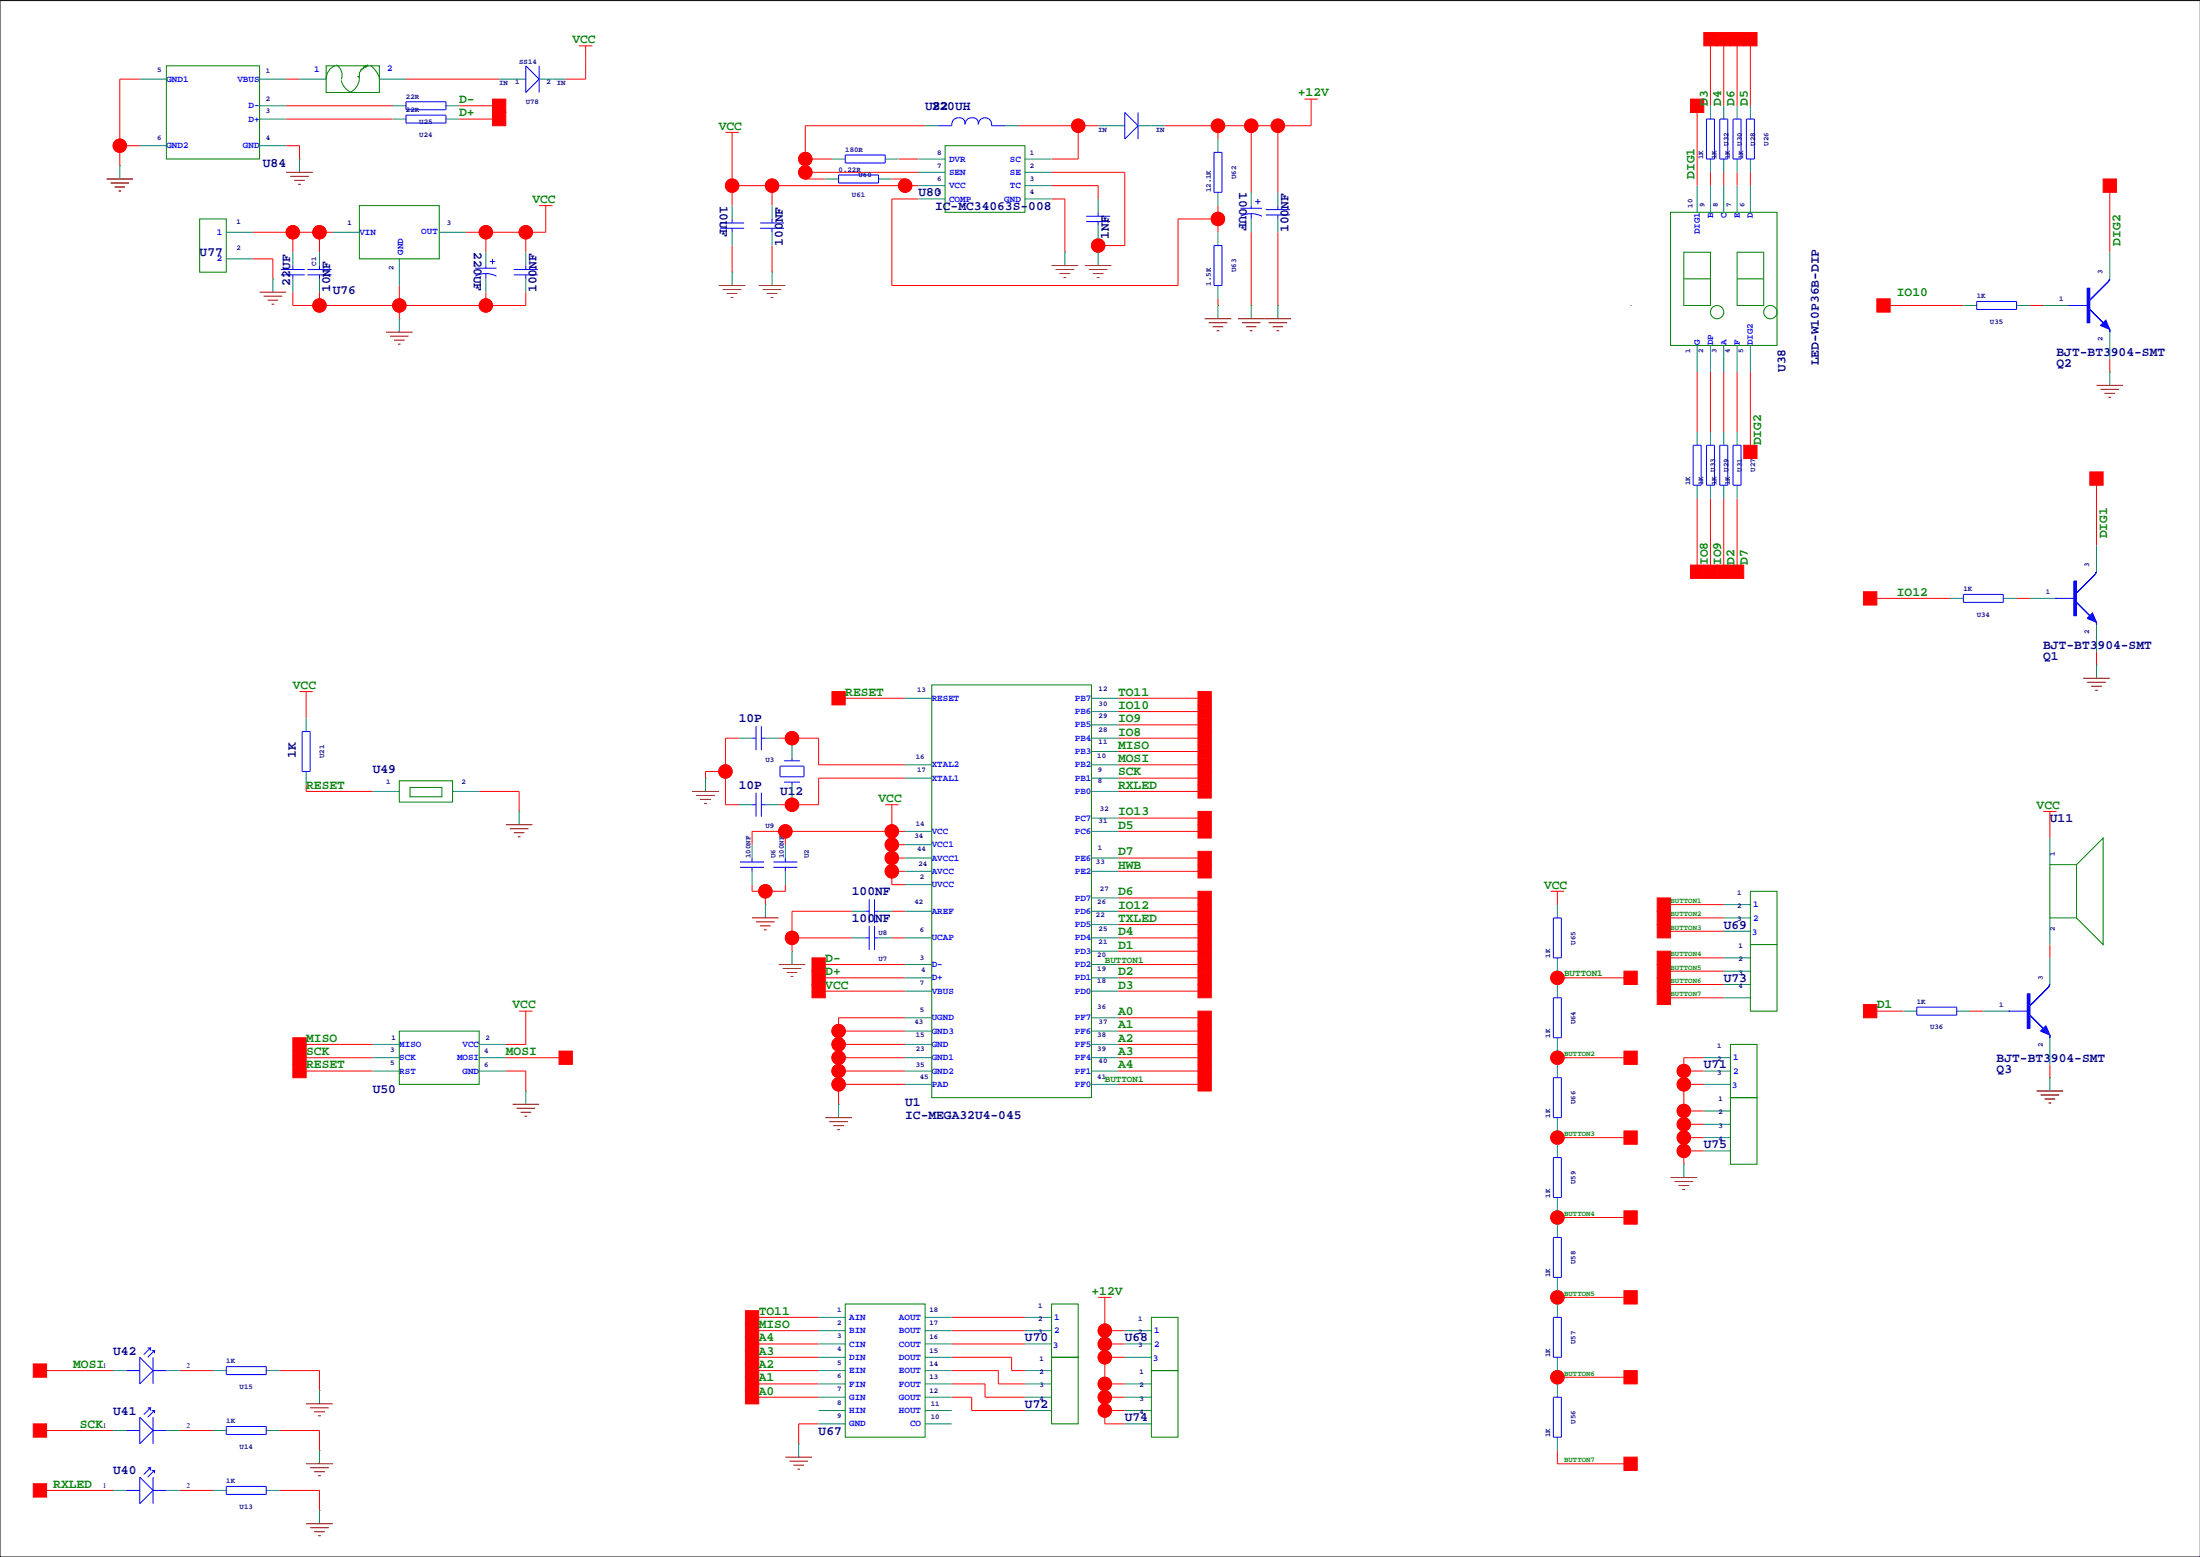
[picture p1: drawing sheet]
<svg xmlns="http://www.w3.org/2000/svg" width="420mm" height="297mm" viewBox="0 0 420 297" stroke-linecap="round" stroke-linejoin="round" font-family="sans-serif">
<path d="M419.9 .1h-419.9v296.9h419.9" fill="none" stroke="#000" stroke-width=".19"/>
<g fill="none" stroke="#f00" stroke-width=".19">
<path d="M26.7 15.1h-3.8v16.5M54.6 15.1h2.5M77.5 15.1h17.7M110.5 8.7h2.5M111.8 8.7v6.4h-3.9M248.9 18.9h2.6M250.2 18.9v5.1h-28M326.4 7.5v12.7M328.9 7.5v12.7M331.5 7.5v12.7M334 7.5v12.7M22.9 27.8h3.8"/>
<path d="M54.6 22.7h20.3M54.6 27.8h2.5v2.5M54.6 20.2h20.3M87.6 22.7h7.6M87.6 20.2h7.6M102.9 39.2h2.5M104.1 39.2v5.1h-15.2M138.4 25.3h2.6M139.7 35.4h35.6M139.7 25.3v13.9M147.3 35.4v3.8M153.7 30.3h5"/>
<path d="M153.7 32.9h21.6M170.2 34.1h2.5v1.3M171.4 30.3h3.9M175.3 38h-5.1v16.5h54.6v-12.7h7.6M176.5 24h-22.8v10.1h3.8M194.3 24h15.2M200.7 35.4h8.8v2.6M200.7 38h2.5v10.1M200.7 32.9h13.9v13.9h-5.1M205.7 24v6.3h-5M232.4 24v2.5M232.4 39.2v5.1"/>
<path d="M238.8 24v12.7M243.8 24v12.7M323.8 20.2v15.2M326.4 32.9v2.5M328.9 32.9v2.5M331.5 32.9v2.5M334 32.9v2.5M402.6 35.4v12.7M48.3 44.3h15.2M48.3 49.4h3.8v3.8M55.9 55.7v2.6h44.4v-2.6M55.9 44.3v3.8"/>
<path d="M61 44.3v3.8M61 55.7v2.6M76.2 54.5v6.3M92.7 44.3v3.8M92.7 55.7v2.6M100.3 44.3v3.8M139.7 46.8v5.1M147.3 46.8v5.1M209.5 45.6v2.5M232.4 57v1.3M238.8 44.3v14M243.8 44.3v14"/>
<path d="M359.4 58.3h15.2M387.3 58.3h2.6M323.8 71v11.4M326.4 71v11.4M328.9 71v11.4M331.5 71v11.4M334 71v15.2M402.6 68.4v2.6M323.8 95.1v14M326.4 95.1v14M328.9 95.1v14M331.5 95.1v14"/>
<path d="M400 91.3v12.7M356.9 114.2h15.2M384.8 114.2h2.5M57.1 131.9h2.6M58.4 131.9v5.1M160 133.2h12.7M213.4 135.7h16.5M213.4 138.3h16.5M213.4 133.2h16.5M400 124.3v2.6M58.4 149.7v1.3h12.7M91.4 151h7.7v3.8"/>
<path d="M138.4 147.2h-3.8v1.2M141 140.8h-2.6v12.7h2.6M148.6 140.8h7.6v5.1h16.5M149.9 158.6v2.5M151.1 140.8v1.3M151.1 152.3v1.2M168.9 153.5h2.5M170.2 153.5v15.3h2.5M172.7 148.4h-16.5v5.1h-7.6M172.7 158.6h-29.2v2.5M213.4 156.1h16.5M213.4 143.4h16.5"/>
<path d="M213.4 140.8h16.5M213.4 145.9h16.5M213.4 148.4h16.5M213.4 158.6h16.5M213.4 151h16.5M389.9 154.8h2.5M391.2 154.8v5.1M143.5 168.8v1.2h6.4v-1.2M146 170v2.6M151.1 178.9h11.5M162.6 173.8h-11.5v7.7M170.2 178.9h2.5"/>
<path d="M170.2 166.2h2.5M170.2 163.7h2.5M170.2 161.1h2.5M170.2 173.8h2.5M213.4 176.4h16.5M213.4 178.9h16.5M213.4 166.2h16.5M213.4 163.7h16.5M213.4 173.8h16.5M213.4 171.3h16.5M295.9 170h2.5M297.2 172.6h.1"/>
<path d="M297.2 170v2.6M317.5 177.7h11.4M317.5 175.1h11.4M317.5 172.6h11.4M57.1 199.2h14M99.1 192.9h2.5M100.3 192.9v6.3h-3.8M156.2 189.1h16.5M156.2 186.5h16.5M156.2 184h16.5M160 199.2h12.7M160 196.7h12.7"/>
<path d="M172.7 194.2h-12.7v16.5M213.4 199.2h16.5M213.4 189.1h16.5M213.4 194.2h16.5M213.4 196.7h16.5M213.4 186.5h16.5M213.4 184h16.5M213.4 181.5h16.5M297.2 186.5h13.9M297.2 185.3v2.5M317.5 190.4h11.4M317.5 187.8h11.4"/>
<path d="M317.5 182.7h11.4M317.5 185.3h11.4M356.9 192.9h6.3M375.9 192.9h2.6M391.2 180.2v2.5M57.1 204.3h14M57.1 201.8h14M96.5 204.3h3.8v3.8M96.5 201.8h11.4M160 206.9h12.7M160 204.3h12.7M160 201.8h12.7"/>
<path d="M213.4 206.9h16.5M213.4 204.3h16.5M213.4 201.8h16.5M297.2 217h13.9M297.2 201.8h13.9M297.2 200.5v2.6M297.2 215.8v2.5M321.3 219.6h3.8M321.3 217h3.8M321.3 214.5h3.8M321.3 211.9h3.8M321.3 206.9h3.8"/>
<path d="M321.3 204.3h3.8M325.1 201.8h-3.8v20.3M391.2 203.1v2.5M297.2 231v2.5M297.2 232.3h13.9M143.5 258.9h12.7M143.5 256.4h12.7M143.5 253.9h12.7M143.5 251.3h12.7M181.6 258.9h11.4v2.6h2.6M181.6 256.4h14M181.6 253.9h14"/>
<path d="M181.6 251.3h14M209.5 247.5h2.6M210.8 247.5v24.1h3.8M210.8 258.9h3.8M210.8 256.4h3.8M210.8 253.9h3.8M297.2 246.2v2.6M297.2 247.5h13.9M7.6 261.5h14M7.6 272.9h14M34.3 261.5h6.3M34.3 272.9h6.3"/>
<path d="M53.3 261.5h7.7v3.8M53.3 272.9h7.7v3.8M143.5 266.6h12.7M143.5 264h12.7M143.5 261.5h12.7M156.2 271.6h-3.8v3.8M181.6 266.6h3.8v2.5h10.2M181.6 264h6.4v2.6h7.6M181.6 261.5h8.9v2.5h5.1M210.8 269.1h3.8M210.8 266.6h3.8M210.8 264h3.8"/>
<path d="M297.2 261.5v2.5M297.2 276.7v2.6h13.9M297.2 262.7h13.9M7.6 284.3h14M34.3 284.3h6.3M53.3 284.3h7.7v3.8"/>
<circle cx="22.9" cy="27.8" r="1.27"/>
<circle cx="139.7" cy="35.4" r="1.27"/>
<circle cx="147.3" cy="35.4" r="1.27"/>
<circle cx="153.7" cy="32.9" r="1.27"/>
<circle cx="153.7" cy="30.3" r="1.27"/>
<circle cx="172.7" cy="35.4" r="1.27"/>
<circle cx="205.7" cy="24" r="1.27"/>
<circle cx="232.4" cy="24" r="1.27"/>
<circle cx="238.8" cy="24" r="1.27"/>
<circle cx="243.8" cy="24" r="1.27"/>
<circle cx="55.9" cy="44.3" r="1.27"/>
<circle cx="61" cy="58.3" r="1.27"/>
<circle cx="61" cy="44.3" r="1.27"/>
<circle cx="76.2" cy="58.3" r="1.27"/>
<circle cx="92.7" cy="58.3" r="1.27"/>
<circle cx="92.7" cy="44.3" r="1.27"/>
<circle cx="100.3" cy="44.3" r="1.27"/>
<circle cx="209.5" cy="46.8" r="1.27"/>
<circle cx="232.4" cy="41.8" r="1.27"/>
<circle cx="138.4" cy="147.2" r="1.27"/>
<circle cx="149.9" cy="158.6" r="1.27"/>
<circle cx="151.1" cy="140.8" r="1.27"/>
<circle cx="151.1" cy="153.5" r="1.27"/>
<circle cx="170.2" cy="158.6" r="1.27"/>
<circle cx="146" cy="170" r="1.27"/>
<circle cx="151.1" cy="178.9" r="1.27"/>
<circle cx="170.2" cy="163.7" r="1.27"/>
<circle cx="170.2" cy="166.2" r="1.27"/>
<circle cx="170.2" cy="161.1" r="1.27"/>
<circle cx="160" cy="196.7" r="1.27"/>
<circle cx="160" cy="199.2" r="1.27"/>
<circle cx="297.2" cy="186.5" r="1.27"/>
<circle cx="160" cy="206.9" r="1.27"/>
<circle cx="160" cy="201.8" r="1.27"/>
<circle cx="160" cy="204.3" r="1.27"/>
<circle cx="297.2" cy="201.8" r="1.27"/>
<circle cx="297.2" cy="217" r="1.27"/>
<circle cx="321.3" cy="206.9" r="1.27"/>
<circle cx="321.3" cy="214.5" r="1.27"/>
<circle cx="321.3" cy="211.9" r="1.27"/>
<circle cx="321.3" cy="217" r="1.27"/>
<circle cx="321.3" cy="219.6" r="1.27"/>
<circle cx="321.3" cy="204.3" r="1.27"/>
<circle cx="297.2" cy="232.3" r="1.27"/>
<circle cx="210.8" cy="256.4" r="1.27"/>
<circle cx="210.8" cy="253.9" r="1.27"/>
<circle cx="210.8" cy="258.9" r="1.27"/>
<circle cx="297.2" cy="247.5" r="1.27"/>
<circle cx="210.8" cy="269.1" r="1.27"/>
<circle cx="210.8" cy="264" r="1.27"/>
<circle cx="210.8" cy="266.6" r="1.27"/>
<circle cx="297.2" cy="262.7" r="1.27"/>
</g>
<g fill="#f00" stroke="#f00" stroke-width=".19">
<path d="M142.2 250h2.6v2.6h-2.6z" fill-rule="evenodd"/>
<path d="M6.3 260.2h2.6v2.5h-2.6z" fill-rule="evenodd"/>
<path d="M316.2 189.1h2.6v2.5h-2.6z" fill-rule="evenodd"/>
<path d="M316.2 186.5h2.6v2.6h-2.6z" fill-rule="evenodd"/>
<path d="M316.2 181.5h2.6v2.5h-2.6z" fill-rule="evenodd"/>
<path d="M325.1 6.2h2.6v2.5h-2.6z" fill-rule="evenodd"/>
<path d="M322.6 18.9h2.5v2.5h-2.5z" fill-rule="evenodd"/>
<path d="M332.7 6.2h2.6v2.5h-2.6z" fill-rule="evenodd"/>
<path d="M228.6 175.1h2.5v2.6h-2.5z" fill-rule="evenodd"/>
<path d="M228.6 134.5h2.5v2.5h-2.5z" fill-rule="evenodd"/>
<path d="M228.6 154.8h2.5v2.5h-2.5z" fill-rule="evenodd"/>
<path d="M228.6 200.5h2.5v2.6h-2.5z" fill-rule="evenodd"/>
<path d="M228.6 198h2.5v2.5h-2.5z" fill-rule="evenodd"/>
<path d="M228.6 187.8h2.5v2.6h-2.5z" fill-rule="evenodd"/>
<path d="M228.6 142.1h2.5v2.5h-2.5z" fill-rule="evenodd"/>
<path d="M228.6 137h2.5v2.6h-2.5z" fill-rule="evenodd"/>
<path d="M228.6 177.7h2.5v2.5h-2.5z" fill-rule="evenodd"/>
<path d="M154.9 187.8h2.6v2.6h-2.6z" fill-rule="evenodd"/>
<path d="M154.9 185.3h2.6v2.5h-2.6z" fill-rule="evenodd"/>
<path d="M154.9 182.7h2.6v2.6h-2.6z" fill-rule="evenodd"/>
<path d="M158.7 131.9h2.6v2.6h-2.6z" fill-rule="evenodd"/>
<path d="M398.8 90h2.5v2.6h-2.5z" fill-rule="evenodd"/>
<path d="M228.6 185.3h2.5v2.5h-2.5z" fill-rule="evenodd"/>
<path d="M228.6 180.2h2.5v2.5h-2.5z" fill-rule="evenodd"/>
<path d="M228.6 157.3h2.5v2.6h-2.5z" fill-rule="evenodd"/>
<path d="M228.6 131.9h2.5v2.6h-2.5z" fill-rule="evenodd"/>
<path d="M228.6 192.9h2.5v2.5h-2.5z" fill-rule="evenodd"/>
<path d="M228.6 195.4h2.5v2.6h-2.5z" fill-rule="evenodd"/>
<path d="M228.6 172.6h2.5v2.5h-2.5z" fill-rule="evenodd"/>
<path d="M330.2 107.8h2.5v2.5h-2.5z" fill-rule="evenodd"/>
<path d="M327.7 107.8h2.5v2.5h-2.5z" fill-rule="evenodd"/>
<path d="M325.1 107.8h2.6v2.5h-2.6z" fill-rule="evenodd"/>
<path d="M332.7 84.9h2.6v2.6h-2.6z" fill-rule="evenodd"/>
<path d="M401.3 34.1h2.6v2.6h-2.6z" fill-rule="evenodd"/>
<path d="M228.6 170h2.5v2.6h-2.5z" fill-rule="evenodd"/>
<path d="M355.6 112.9h2.5v2.5h-2.5z" fill-rule="evenodd"/>
<path d="M358.1 57h2.6v2.5h-2.6z" fill-rule="evenodd"/>
<path d="M6.3 283.1h2.6v2.5h-2.6z" fill-rule="evenodd"/>
<path d="M228.6 149.7h2.5v2.6h-2.5z" fill-rule="evenodd"/>
<path d="M228.6 147.2h2.5v2.5h-2.5z" fill-rule="evenodd"/>
<path d="M6.3 271.6h2.6v2.6h-2.6z" fill-rule="evenodd"/>
<path d="M327.7 6.2h2.5v2.5h-2.5z" fill-rule="evenodd"/>
<path d="M330.2 6.2h2.5v2.5h-2.5z" fill-rule="evenodd"/>
<path d="M228.6 139.6h2.5v2.5h-2.5z" fill-rule="evenodd"/>
<path d="M322.6 107.8h2.5v2.5h-2.5z" fill-rule="evenodd"/>
<path d="M55.9 203.1h2.5v2.5h-2.5z" fill-rule="evenodd"/>
<path d="M106.7 200.5h2.5v2.6h-2.5z" fill-rule="evenodd"/>
<path d="M55.9 198h2.5v2.5h-2.5z" fill-rule="evenodd"/>
<path d="M55.9 200.5h2.5v2.6h-2.5z" fill-rule="evenodd"/>
<path d="M316.2 176.4h2.6v2.5h-2.6z" fill-rule="evenodd"/>
<path d="M228.6 203.1h2.5v2.5h-2.5z" fill-rule="evenodd"/>
<path d="M316.2 184h2.6v2.5h-2.6z" fill-rule="evenodd"/>
<path d="M309.9 200.5h2.5v2.6h-2.5z" fill-rule="evenodd"/>
<path d="M309.9 215.8h2.5v2.5h-2.5z" fill-rule="evenodd"/>
<path d="M309.9 231h2.5v2.5h-2.5z" fill-rule="evenodd"/>
<path d="M309.9 246.2h2.5v2.6h-2.5z" fill-rule="evenodd"/>
<path d="M309.9 261.5h2.5v2.5h-2.5z" fill-rule="evenodd"/>
<path d="M309.9 278h2.5v2.5h-2.5z" fill-rule="evenodd"/>
<path d="M228.6 144.6h2.5v2.6h-2.5z" fill-rule="evenodd"/>
<path d="M228.6 162.4h2.5v2.6h-2.5z" fill-rule="evenodd"/>
<path d="M228.6 165h2.5v2.5h-2.5z" fill-rule="evenodd"/>
<path d="M142.2 252.6h2.6v2.5h-2.6z" fill-rule="evenodd"/>
<path d="M142.2 255.1h2.6v2.6h-2.6z" fill-rule="evenodd"/>
<path d="M142.2 257.7h2.6v2.5h-2.6z" fill-rule="evenodd"/>
<path d="M142.2 260.2h2.6v2.5h-2.6z" fill-rule="evenodd"/>
<path d="M142.2 262.7h2.6v2.6h-2.6z" fill-rule="evenodd"/>
<path d="M142.2 265.3h2.6v2.5h-2.6z" fill-rule="evenodd"/>
<path d="M316.2 173.8h2.6v2.6h-2.6z" fill-rule="evenodd"/>
<path d="M316.2 171.3h2.6v2.5h-2.6z" fill-rule="evenodd"/>
<path d="M228.6 182.7h2.5v2.6h-2.5z" fill-rule="evenodd"/>
<path d="M309.9 185.3h2.5v2.5h-2.5z" fill-rule="evenodd"/>
<path d="M228.6 205.6h2.5v2.5h-2.5z" fill-rule="evenodd"/>
<path d="M355.6 191.6h2.5v2.6h-2.5z" fill-rule="evenodd"/>
<path d="M94 18.9h2.5v2.5h-2.5z" fill-rule="evenodd"/>
<path d="M94 21.4h2.5v2.6h-2.5z" fill-rule="evenodd"/>
<circle cx="22.9" cy="27.8" r="1.27"/>
<circle cx="139.7" cy="35.4" r="1.27"/>
<circle cx="147.3" cy="35.4" r="1.27"/>
<circle cx="172.7" cy="35.4" r="1.27"/>
<circle cx="232.4" cy="41.8" r="1.27"/>
<circle cx="205.7" cy="24" r="1.27"/>
<circle cx="209.5" cy="46.8" r="1.27"/>
<circle cx="92.7" cy="58.3" r="1.27"/>
<circle cx="61" cy="58.3" r="1.27"/>
<circle cx="76.2" cy="58.3" r="1.27"/>
<circle cx="100.3" cy="44.3" r="1.27"/>
<circle cx="92.7" cy="44.3" r="1.27"/>
<circle cx="55.9" cy="44.3" r="1.27"/>
<circle cx="61" cy="44.3" r="1.27"/>
<circle cx="210.8" cy="269.1" r="1.27"/>
<circle cx="210.8" cy="266.6" r="1.27"/>
<circle cx="210.8" cy="264" r="1.27"/>
<circle cx="210.8" cy="258.9" r="1.27"/>
<circle cx="210.8" cy="256.4" r="1.27"/>
<circle cx="210.8" cy="253.9" r="1.27"/>
<circle cx="321.3" cy="219.6" r="1.27"/>
<circle cx="321.3" cy="217" r="1.27"/>
<circle cx="321.3" cy="214.5" r="1.27"/>
<circle cx="321.3" cy="211.9" r="1.27"/>
<circle cx="321.3" cy="206.9" r="1.27"/>
<circle cx="321.3" cy="204.3" r="1.27"/>
<circle cx="151.1" cy="140.8" r="1.27"/>
<circle cx="151.1" cy="153.5" r="1.27"/>
<circle cx="149.9" cy="158.6" r="1.27"/>
<circle cx="170.2" cy="166.2" r="1.27"/>
<circle cx="170.2" cy="163.7" r="1.27"/>
<circle cx="170.2" cy="161.1" r="1.27"/>
<circle cx="170.2" cy="158.6" r="1.27"/>
<circle cx="160" cy="206.9" r="1.27"/>
<circle cx="160" cy="201.8" r="1.27"/>
<circle cx="160" cy="199.2" r="1.27"/>
<circle cx="160" cy="196.7" r="1.27"/>
<circle cx="160" cy="204.3" r="1.27"/>
<circle cx="146" cy="170" r="1.27"/>
<circle cx="138.4" cy="147.2" r="1.27"/>
<circle cx="151.1" cy="178.9" r="1.27"/>
<circle cx="297.2" cy="201.8" r="1.27"/>
<circle cx="297.2" cy="217" r="1.27"/>
<circle cx="297.2" cy="232.3" r="1.27"/>
<circle cx="297.2" cy="247.5" r="1.27"/>
<circle cx="297.2" cy="262.7" r="1.27"/>
<circle cx="243.8" cy="24" r="1.27"/>
<circle cx="232.4" cy="24" r="1.27"/>
<circle cx="238.8" cy="24" r="1.27"/>
<circle cx="297.2" cy="186.5" r="1.27"/>
<circle cx="153.7" cy="32.9" r="1.27"/>
<circle cx="153.7" cy="30.3" r="1.27"/>
</g>
<g fill="none" stroke="#008080" stroke-width=".19">
<path d="M26.7 15.1h5M49.5 15.1h5.1M57.1 15.1h5.1M72.4 15.1h5.1M95.2 15.1h5.1M102.9 15.1h5M111.8 11.3h.1M22.9 31.6v2.5M26.7 27.8h5M49.5 27.8h5.1M49.5 22.7h5.1M49.5 20.2h5.1"/>
<path d="M57.1 30.3v2.6M74.9 22.7h2.6M74.9 20.2h2.6M85.1 22.7h2.5M85.1 20.2h2.5M139.7 27.8h.1M139.7 39.2v2.6M147.3 39.2v2.6M157.5 34.1h2.5M158.7 30.3h2.6M167.6 34.1h2.6M168.9 30.3h2.5"/>
<path d="M175.3 30.3h5M175.3 32.9h5M175.3 35.4h5M175.3 38h5M176.5 24h2.6M191.8 24h2.5M195.6 30.3h5.1M195.6 32.9h5.1M195.6 35.4h5.1M195.6 38h5.1M209.5 38v2.5M209.5 24h5.1"/>
<path d="M217.2 24h5M232.4 26.5v2.6M232.4 36.7v2.5M238.8 36.7v2.5M243.8 36.7v2.5M250.2 21.4h.1M323.8 35.4v5.1M326.4 20.2v2.5M326.4 30.3v2.6M326.4 35.4v5.1M328.9 20.2v2.5M328.9 30.3v2.6"/>
<path d="M328.9 35.4v5.1M331.5 20.2v2.5M331.5 30.3v2.6M331.5 35.4v5.1M334 20.2v2.5M334 30.3v2.6M334 35.4v5.1M43.2 44.3h5.1M43.2 49.4h5.1M52.1 53.2v2.5M55.9 48.1v2.6M55.9 53.2v2.5"/>
<path d="M61 48.1v2.6M61 53.2v2.5M63.5 44.3h5.1M76.2 49.4v5.1M83.8 44.3h5.1M92.7 48.1v2.6M92.7 53.2v2.5M100.3 48.1v2.6M100.3 53.2v2.5M104.1 41.8h.1M139.7 44.3v2.5M139.7 51.9v2.6"/>
<path d="M147.3 44.3v2.5M147.3 51.9v2.6M203.2 48.1v2.6M209.5 43v2.6M209.5 48.1v2.6M232.4 44.3v2.5M232.4 54.5v2.5M232.4 58.3v2.5M238.8 41.8v2.5M238.8 58.3v2.5M243.8 41.8v2.5M243.8 58.3v2.5"/>
<path d="M374.6 58.3h2.6M384.8 58.3h2.5M389.9 58.3h5.1M402.6 48.1v5.1M76.2 60.8v2.6M323.8 65.9v5.1M326.4 65.9v5.1M328.9 65.9v5.1M331.5 65.9v5.1M334 65.9v5.1M402.6 63.4v5M402.6 71v2.5"/>
<path d="M323.8 82.4v2.5M323.8 92.6v2.5M326.4 82.4v2.5M326.4 92.6v2.5M328.9 82.4v2.5M328.9 92.6v2.5M331.5 82.4v2.5M331.5 92.6v2.5M372.1 114.2h2.5M382.3 114.2h2.5M387.3 114.2h5.1M400 104v5.1"/>
<path d="M400 119.2v5.1M58.4 134.5h.1M58.4 137v2.6M172.7 133.2h5.1M208.3 138.3h5.1M208.3 135.7h5.1M208.3 133.2h5.1M400 126.9v2.5M58.4 147.2v2.5M71.1 151h5.1M86.4 151h5M99.1 154.8v2.5"/>
<path d="M134.6 148.4v2.6M141 153.5h2.5M141 140.8h2.5M146 153.5h2.6M146 140.8h2.6M151.1 142.1v2.5M151.1 149.7v2.6M172.7 158.6h5.1M172.7 148.4h5.1M172.7 145.9h5.1M208.3 151h5.1M208.3 140.8h5.1"/>
<path d="M208.3 158.6h5.1M208.3 156.1h5.1M208.3 148.4h5.1M208.3 145.9h5.1M208.3 143.4h5.1M391.2 157.3h.1M391.2 159.9v5.1M143.5 161.1v2.6M143.5 166.2v2.6M146 172.6v2.5M149.9 161.1v2.6M149.9 166.2v2.6"/>
<path d="M162.6 178.9h2.5M162.6 173.8h2.5M167.6 178.9h2.6M167.6 173.8h2.6M172.7 178.9h5.1M172.7 173.8h5.1M172.7 166.2h5.1M172.7 163.7h5.1M172.7 168.8h5.1M172.7 161.1h5.1M208.3 178.9h5.1M208.3 173.8h5.1"/>
<path d="M208.3 176.4h5.1M208.3 171.3h5.1M208.3 166.2h5.1M208.3 163.7h5.1M297.2 172.6h.1M297.2 172.6v2.5M328.9 172.6h5.1M328.9 175.1h5.1M328.9 177.7h5.1M391.2 175.1v5.1M71.1 199.2h5.1M91.4 199.2h5.1"/>
<path d="M151.1 181.5v2.5M172.7 199.2h5.1M172.7 196.7h5.1M172.7 194.2h5.1M172.7 189.1h5.1M172.7 186.5h5.1M172.7 184h5.1M208.3 199.2h5.1M208.3 196.7h5.1M208.3 194.2h5.1M208.3 189.1h5.1M208.3 186.5h5.1"/>
<path d="M208.3 184h5.1M208.3 181.5h5.1M297.2 182.7v2.6M297.2 187.8v2.6M297.2 198v2.5M328.9 182.7h5.1M328.9 185.3h5.1M328.9 187.8h5.1M328.9 190.4h5.1M363.2 192.9h2.6M373.4 192.9h2.5M378.5 192.9h5"/>
<path d="M391.2 182.7v5.1M391.2 198v5.1M71.1 204.3h5.1M71.1 201.8h5.1M91.4 204.3h5.1M91.4 201.8h5.1M100.3 208.1v2.6M160 210.7v2.5M172.7 204.3h5.1M172.7 201.8h5.1M172.7 206.9h5.1M208.3 204.3h5.1"/>
<path d="M208.3 201.8h5.1M208.3 206.9h5.1M297.2 203.1v2.5M297.2 213.2v2.6M297.2 218.3v2.5M325.1 204.3h5.1M325.1 201.8h5.1M325.1 206.9h5.1M325.1 211.9h5.1M325.1 214.5h5.1M325.1 217h5.1M325.1 219.6h5.1"/>
<path d="M391.2 205.6v2.5M297.2 228.5v2.5M297.2 233.5v2.6M321.3 222.1v2.5M156.2 251.3h5.1M156.2 253.9h5.1M156.2 256.4h5.1M156.2 258.9h5.1M176.5 251.3h5.1M176.5 253.9h5.1M176.5 256.4h5.1M176.5 258.9h5.1"/>
<path d="M195.6 251.3h5.1M195.6 253.9h5.1M195.6 256.4h5.1M210.8 250h.1M214.6 253.9h5.1M214.6 256.4h5.1M214.6 258.9h5.1M297.2 243.7v2.5M297.2 248.8v2.5M297.2 258.9v2.6M21.6 261.5h2.5M21.6 272.9h2.5"/>
<path d="M31.7 261.5h2.6M31.7 272.9h2.6M40.6 261.5h2.6M40.6 272.9h2.6M50.8 261.5h2.5M50.8 272.9h2.5M61 265.3v2.5M61 276.7v2.6M152.4 275.4v2.6M156.2 264h5.1M156.2 266.6h5.1M156.2 269.1h5.1"/>
<path d="M156.2 271.6h5.1M156.2 261.5h5.1M176.5 264h5.1M176.5 266.6h5.1M176.5 269.1h5.1M176.5 271.6h5.1M176.5 261.5h5.1M195.6 264h5.1M195.6 266.6h5.1M195.6 269.1h5.1M195.6 261.5h5.1M214.6 264h5.1"/>
<path d="M214.6 266.6h5.1M214.6 269.1h5.1M214.6 271.6h5.1M297.2 264v2.6M297.2 274.2v2.5M21.6 284.3h2.5M31.7 284.3h2.6M40.6 284.3h2.6M50.8 284.3h2.5M61 288.1v2.6"/>
<circle cx="170.2" cy="156.1" r="0"/>
<circle cx="100.3" cy="195.4" r="0"/>
</g>
<g fill="none" stroke="#800000" stroke-width=".19">
<path d="M20.3 34.1h5.1M21.1 34.9h3.5M21.8 35.7h2.1M22.6 36.4h.5M54.6 32.9h5.1M55.4 33.6h3.5M56.1 34.4h2.1M56.9 35.2h.5M49.5 55.7h5.1M50.3 56.5h3.5M51.1 57.3h2M51.8 58h.5"/>
<path d="M137.2 54.5h5M137.9 55.2h3.6M138.7 56h2M139.4 56.8h.6M144.8 54.5h5.1M145.5 55.2h3.6M146.3 56h2M147.1 56.8h.5M200.7 50.7h5M201.4 51.4h3.6M202.2 52.2h2M202.9 52.9h.6"/>
<path d="M207 50.7h5.1M207.8 51.4h3.5M208.5 52.2h2.1M209.3 52.9h.5M73.7 63.4h5M74.4 64.1h3.6M75.2 64.9h2M75.9 65.6h.6M229.9 60.8h5M230.6 61.6h3.6M231.4 62.3h2M232.2 63.1h.5"/>
<path d="M236.2 60.8h10.2M237 61.6h3.5M237.7 62.3h2.1M238.5 63.1h.5M242.1 61.6h3.5M242.8 62.3h2.1M243.6 63.1h.5M400 73.5h5.1M400.8 74.3h3.6M401.6 75h2M402.3 75.8h.5M397.5 129.4h5.1"/>
<path d="M398.3 130.2h3.5M399 130.9h2.1M399.8 131.7h.5M96.5 157.3h5.1M97.3 158.1h3.5M98 158.9h2.1M98.8 159.6h.5M132.1 151h5.1M132.8 151.8h3.6M133.6 152.5h2M134.4 153.3h.5M143.5 175.1h5.1"/>
<path d="M144.3 175.9h3.5M145 176.6h2.1M145.8 177.4h.5M148.6 184h5.1M149.4 184.8h3.5M150.1 185.5h2M150.9 186.3h.5M97.8 210.7h5.1M98.6 211.4h3.5M99.3 212.2h2M100.1 213h.5M157.5 213.2h5.1"/>
<path d="M158.2 214h3.6M159 214.7h2M159.8 215.5h.5M388.6 208.1h5.1M389.4 208.9h3.5M390.1 209.7h2.1M390.9 210.4h.5M318.8 224.6h5M319.5 225.4h3.6M320.3 226.2h2M321.1 226.9h.5M58.4 267.8h5.1"/>
<path d="M58.4 279.3h5.1M59.2 268.6h3.5M59.9 269.4h2.1M60.7 270.1h.5M149.9 278h5M150.6 278.8h3.6M151.4 279.5h2M58.4 290.7h5.1M59.2 291.5h3.5M59.2 280h3.5M59.9 292.2h2.1M59.9 280.8h2.1"/>
<path d="M60.7 293h.5M60.7 281.5h.5M152.1 280.3h.6"/>
</g>
<g fill="none" stroke="#008000" stroke-width=".19">
<path d="M31.7 12.6h17.8v17.7h-17.8zM62.2 12.6h10.2v5h-10.2zM64 12.5a2.79 2.79 0 0 0-1.8 2.6M64.1 12.4a2.29 2.29 0 0 1 1 2.8M65.1 15.3l.6 1.3 1.1 .9M68.6 15.1a3 3 0 0 1-1.8 2.5M70.4 12.6l-.8 .2 .2-.2-.5 .2v.3h-.2v.2h-.3v.3l-.2 .2v.8h-.3l.3 .2v.3M70.7 12.5l1.1 1.1 .7 1.4M22.9 31.6h.1M57.1 30.3h.1M68.6 39.2h15.2v10.2h-15.2zM180.3 27.8h15.3v12.7h-15.3z"/>
<path d="M38.1 41.8h5.1v10.1h-5.1zM52.1 53.2h.1M139.7 51.9h.1M147.3 51.9h.1M203.2 48.1h.1M209.5 48.1h.1M232.4 58.3h.1M238.8 58.3h.1M243.8 58.3h.1M311.1 58.3h.1M318.8 40.5h20.3v25.4h-20.3zM321.3 48.1h5.1v10.2h-5.1z"/>
<path d="M321.3 53.2h5.1M331.5 48.1h5v10.2h-5zM331.5 53.2h5M76.2 60.8h.1M402.6 71h.1M177.8 130.7h30.5v78.7h-30.5zM400 126.9h.1M76.2 149h10.2v4h-10.2zM78.2 150.2h6.1v1.8h-6.1zM99.1 154.8h.1M134.6 148.4h.1M146 172.6h.1"/>
<path d="M334 170h5.1v10.2h-5.1zM391.2 165h5v10.1h-5zM396.2 165l5.1-5.1v20.3l-5.1-5.1M76.2 196.7h15.2v10.2h-15.2zM151.1 181.5h.1M330.2 199.2h5.1v10.2h-5.1zM334 180.2h5.1v12.7h-5.1zM100.3 208.1h.1M160 210.7h.1M330.2 209.4h5.1v12.7h-5.1zM391.2 205.6h.1M321.3 222.1h.1"/>
<path d="M161.3 248.8h15.2v25.4h-15.2zM200.7 248.8h5v10.1h-5zM200.7 258.9h5v12.7h-5zM219.7 251.3h5.1v10.2h-5.1zM61 265.3h.1M61 276.7h.1M152.4 275.4h.1M219.7 261.5h5.1v12.7h-5.1zM61 288.1h.1"/>
<circle cx="327.7" cy="59.5" r="1.27"/>
<circle cx="337.8" cy="59.5" r="1.27"/>
</g>
<g fill="#00f" stroke="#00f" stroke-width=".19">
<path d="M395.7 110.9h.5v6.6h-.5z" fill-rule="evenodd"/>
<path d="M398.3 118l1-1 .7 1.7z" fill-rule="evenodd"/>
<path d="M386.8 189.6h.5v6.6h-.5z" fill-rule="evenodd"/>
<path d="M389.4 196.7l1-1 .8 1.8z" fill-rule="evenodd"/>
<path d="M398.3 55h.5v6.6h-.5z" fill-rule="evenodd"/>
<path d="M400.8 62.1l1-1 .8 1.8z" fill-rule="evenodd"/>
</g>
<g fill="none" stroke="#00f" stroke-width=".19">
<path d="M77.5 19.4h7.6v1.5h-7.6zM100.3 12.6l2.6 2.5-2.6 2.5zM102.9 12.6v5M77.5 22h7.6v1.5h-7.6zM160 33.4h7.6v1.5h-7.6zM161.3 29.6h7.6v1.5h-7.6zM182.9 22.5a1.27 1.27 0 0 0-1.3 1.5h-2.5M182.9 22.5a1.02 1.02 0 0 1 1.2 1.2M185.4 22.5a1.27 1.27 0 0 0-1.3 1.2M185.4 22.5a1.02 1.02 0 0 1 1.3 1.2M186.7 23.7a1.27 1.27 0 0 1 1.4-1.2 1.27 1.27 0 0 1 1.1 1.5M189.2 24h2.6"/>
<path d="M214.6 21.4l2.6 2.6-2.6 2.5zM217.2 21.4v5.1M231.6 29.1h1.6v7.6h-1.6zM236.7 39.7h4.1M238.8 39.2v.5M239.5 38.5h1M240 38v1M241.6 40h4.5M243.8 39.2v.8M325.6 22.7h1.6v7.6h-1.6zM328.2 22.7h1.5v7.6h-1.5zM330.7 22.7h1.5v7.6h-1.5z"/>
<path d="M333.2 22.7h1.6v7.6h-1.6zM53.6 51.4h4.6M53.6 52.4h4.6M55.9 50.7v.7M55.9 52.4v.8M58.7 51.4h4.5M58.7 52.4h4.5M61 50.7v.7M61 52.4v.8M90.7 51.2h4M90.7 52.7a4.3 4.3 0 0 1 4 0M92.7 50.7v.5"/>
<path d="M92.7 52.2v1M93.5 49.9h1M94 49.4v1M98 51.4h4.6M98 52.4h4.6M100.3 50.7v.7M100.3 52.4v.8M137.4 43.5h4.6M137.4 42.5h4.6M139.7 41.8v.7M139.7 43.5v.8M145 43.5h4.6"/>
<path d="M145 42.5h4.6M147.3 41.8v.7M147.3 43.5v.8M207.3 41.3h4.5M207.3 42.3h4.5M209.5 40.5v.8M209.5 42.3v.7M231.6 46.8h1.6v7.7h-1.6zM236.7 41.3a4.3 4.3 0 0 1 4.1 0M238.8 40.8v1M241.6 41h4.5M243.8 41v.8"/>
<path d="M377.2 57.5h7.6v1.5h-7.6zM394.7 58.3h3.6M398.8 59l3.8 3.9zM402.3 53.7l-3.5 3.6zM402.6 53.2l-.3 .5zM402.6 62.9v.5zM323.1 84.9h1.5v7.7h-1.5zM325.6 84.9h1.6v7.7h-1.6zM328.2 84.9h1.5v7.7h-1.5zM330.7 84.9h1.5v7.7h-1.5zM374.6 113.4h7.7v1.5h-7.7zM392.2 114.2h3.5"/>
<path d="M396.2 113.1l3.6-3.5zM396.2 114.9l3.8 3.8zM400 118.7v.5zM400 109.1l-.2 .5zM57.7 139.6h1.5v7.6h-1.5zM144.3 138.5v4.6M145.3 138.5v4.6M143.5 153.5h.8M143.5 140.8h.8M144.3 151.2v4.6M145.3 153.5h.7M145.3 151.2v4.6"/>
<path d="M145.3 140.8h.7M148.8 146.2h4.6v2h-4.6zM149.6 145.1h3.1M149.6 149.2h3.1M151.1 144.6v.5M151.1 149.2v.5M141.2 164.5h4.6M141.2 165.5h4.6M143.5 163.7v.8M143.5 165.5v.7M147.6 164.5h4.5M147.6 165.5h4.5"/>
<path d="M149.9 163.7v.8M149.9 165.5v.7M165.1 178.9h.8M165.1 173.8h.8M165.9 171.6v4.5M165.9 176.6v4.6M166.9 178.9h.7M166.9 171.6v4.5M166.9 176.6v4.6M166.9 173.8h.7M296.4 175.1h1.5v7.6h-1.5zM296.4 190.4h1.5v7.6h-1.5z"/>
<path d="M365.8 192.1h7.6v1.6h-7.6zM383.3 192.9h3.5M387.3 193.7l3.9 3.8zM390.9 188.3l-3.6 3.6zM391.2 197.5v.5zM391.2 187.8l-.3 .5zM296.4 205.6h1.5v7.6h-1.5zM296.4 220.8h1.5v7.7h-1.5zM296.4 236.1h1.5v7.6h-1.5zM26.7 258.9l2.5 2.6-2.5 2.5zM28.2 257.2h.5l-1.3 1.2M28.7 257.2v.5"/>
<path d="M29 257.7h.5l-1.3 1.2M29.2 258.9v5.1M29.5 257.7v.5M296.4 251.3h1.5v7.6h-1.5zM24.1 261.5h2.6M24.1 272.9h2.6M26.7 270.4l2.5 2.5-2.5 2.5zM28.2 268.6h.5l-1.3 1.3M28.7 268.6v.5M29 269.1h.5l-1.3 1.3M29.2 270.4v5M29.2 261.5h2.5"/>
<path d="M29.2 272.9h2.5M29.5 269.1v.5M43.2 260.7h7.6v1.5h-7.6zM43.2 272.1h7.6v1.6h-7.6zM296.4 266.6h1.5v7.6h-1.5zM24.1 284.3h2.6M26.7 281.8l2.5 2.5-2.5 2.6zM28.2 280h.5l-1.3 1.3M28.7 280v.5M29 280.5h.5l-1.3 1.3M29.2 281.8v5.1M29.2 284.3h2.5"/>
<path d="M29.5 280.5v.5M43.2 283.6h7.6v1.5h-7.6z"/>
</g>
<g fill="#c0c0c0" stroke="#c0c0c0" stroke-width=".19">
<path d="M400 118.7v.5z"/>
<path d="M400 109.1l-.2 .5z"/>
<path d="M396.2 113.1l3.6-3.5z"/>
<path d="M396.2 114.9l3.8 3.8z"/>
<path d="M391.2 197.5v.5z"/>
<path d="M391.2 187.8l-.3 .5z"/>
<path d="M390.9 188.3l-3.6 3.6z"/>
<path d="M387.3 193.7l3.9 3.8z"/>
<path d="M402.6 62.9v.5z"/>
<path d="M402.6 53.2l-.3 .5z"/>
<path d="M402.3 53.7l-3.5 3.6z"/>
<path d="M398.8 59l3.8 3.9z"/>
</g>
<g font-size="2.5" fill="#008000">
<text x="109.2" y="8.2">VCC</text>
<text x="87.6" y="22.2">D+</text>
<text x="87.6" y="19.7">D-</text>
<text x="247.6" y="18.4">+12V</text>
<text x="325.9" y="20.2" transform="rotate(-90 325.9 20.2)">D3</text>
<text x="328.4" y="20.2" transform="rotate(-90 328.4 20.2)">D4</text>
<text x="331" y="20.2" transform="rotate(-90 331 20.2)">D6</text>
<text x="333.5" y="20.2" transform="rotate(-90 333.5 20.2)">D5</text>
<text x="137.2" y="24.8">VCC</text>
<text x="323.3" y="34.1" transform="rotate(-90 323.3 34.1)">DIG1</text>
<text x="101.6" y="38.7">VCC</text>
<text x="404.6" y="46.8" transform="rotate(-90 404.6 46.8)">DIG2</text>
<text x="361.9" y="56.5">IO10</text>
<text x="336" y="84.9" transform="rotate(-90 336 84.9)">DIG2</text>
<text x="325.9" y="107.8" transform="rotate(-90 325.9 107.8)">IO8</text>
<text x="328.4" y="107.8" transform="rotate(-90 328.4 107.8)">IO9</text>
<text x="331" y="107.8" transform="rotate(-90 331 107.8)">D2</text>
<text x="333.5" y="107.8" transform="rotate(-90 333.5 107.8)">D7</text>
<text x="402.1" y="102.7" transform="rotate(-90 402.1 102.7)">DIG1</text>
<text x="361.9" y="113.7">IO12</text>
<text x="55.9" y="131.4">VCC</text>
<text x="161.3" y="132.7">RESET</text>
<text x="213.4" y="132.7">TO11</text>
<text x="213.4" y="137.8">IO9</text>
<text x="213.4" y="135.2">IO10</text>
<text x="213.4" y="140.3">IO8</text>
<text x="213.4" y="142.9">MISO</text>
<text x="213.4" y="145.4">MOSI</text>
<text x="213.4" y="147.9">SCK</text>
<text x="58.4" y="150.5">RESET</text>
<text x="167.6" y="153">VCC</text>
<text x="213.4" y="150.5">RXLED</text>
<text x="213.4" y="155.6">IO13</text>
<text x="388.6" y="154.3">VCC</text>
<text x="213.4" y="158.1">D5</text>
<text x="213.4" y="165.7">HWB</text>
<text x="213.4" y="163.2">D7</text>
<text x="213.4" y="170.8">D6</text>
<text x="213.4" y="173.3">IO12</text>
<text x="294.6" y="169.5">VCC</text>
<text x="213.4" y="178.4">D4</text>
<text x="213.4" y="175.9">TXLED</text>
<text x="157.5" y="183.5">D-</text>
<text x="213.4" y="181">D1</text>
<text x="157.5" y="186">D+</text>
<text x="157.5" y="188.6">VCC</text>
<text x="213.4" y="186">D2</text>
<text x="213.4" y="188.6">D3</text>
<text x="97.8" y="192.4">VCC</text>
<text x="213.4" y="196.2">A1</text>
<text x="213.4" y="193.7">A0</text>
<text x="358.1" y="192.4">D1</text>
<text x="58.4" y="201.3">SCK</text>
<text x="58.4" y="198.7">MISO</text>
<text x="58.4" y="203.8">RESET</text>
<text x="96.5" y="201.3">MOSI</text>
<text x="213.4" y="203.8">A4</text>
<text x="213.4" y="198.7">A2</text>
<text x="213.4" y="201.3">A3</text>
<text x="144.8" y="250.8">TO11</text>
<text x="208.3" y="247">+12V</text>
<text x="144.8" y="255.9">A4</text>
<text x="144.8" y="253.4">MISO</text>
<text x="14" y="261">MOSI</text>
<text x="144.8" y="263.5">A1</text>
<text x="144.8" y="261">A2</text>
<text x="144.8" y="258.4">A3</text>
<text x="144.8" y="266.1">A0</text>
<text x="15.2" y="272.4">SCK</text>
<text x="10.2" y="283.8">RXLED</text>
</g>
<g font-size="2.5" fill="#000080">
<text x="176.5" y="20.9">U82</text>
<text x="177.8" y="20.9">220UH</text>
<text x="50.2" y="32">U84</text>
<text x="137.4" y="39.2" transform="rotate(90 137.4 39.2)">10UF</text>
<text x="175.3" y="37.5">U80</text>
<text x="178.4" y="40">IC-MC34063S-008</text>
<text x="236.4" y="36.7" transform="rotate(90 236.4 36.7)">100UF</text>
<text x="149.4" y="46.8" transform="rotate(-90 149.4 46.8)">100NF</text>
<text x="211.6" y="45.6" transform="rotate(-90 211.6 45.6)">1NF</text>
<text x="245.9" y="44.3" transform="rotate(-90 245.9 44.3)">100NF</text>
<text x="38.1" y="48.9">U77</text>
<text x="90.4" y="48.1" transform="rotate(90 90.4 48.1)">220UF</text>
<text x="55.4" y="54.5" transform="rotate(-90 55.4 54.5)">22UF</text>
<text x="63" y="55.7" transform="rotate(-90 63 55.7)">10NF</text>
<text x="63.5" y="56.1">U76</text>
<text x="102.4" y="55.7" transform="rotate(-90 102.4 55.7)">100NF</text>
<text x="340.7" y="71" transform="rotate(-90 340.7 71)">U38</text>
<text x="347.1" y="69.7" transform="rotate(-90 347.1 69.7)">LED-W10P36B-DIP</text>
<text x="392.4" y="70.1">Q2</text>
<text x="392.4" y="67.9">BJT-BT3904-SMT</text>
<text x="389.9" y="123.8">BJT-BT3904-SMT</text>
<text x="389.9" y="125.9">Q1</text>
<text x="141" y="137.8">10P</text>
<text x="56.5" y="144.6" transform="rotate(-90 56.5 144.6)">1K</text>
<text x="71.1" y="147.4">U49</text>
<text x="141" y="150.5">10P</text>
<text x="148.8" y="151.8">U12</text>
<text x="391.2" y="156.8">U11</text>
<text x="162.6" y="170.8">100NF</text>
<text x="162.6" y="175.9">100NF</text>
<text x="328.9" y="177.2">U69</text>
<text x="328.9" y="187.3">U73</text>
<text x="325.1" y="203.8">U71</text>
<text x="381" y="202.6">BJT-BT3904-SMT</text>
<text x="71.1" y="208.5">U50</text>
<text x="381" y="204.7">Q3</text>
<text x="172.7" y="211">U1</text>
<text x="172.7" y="213.6">IC-MEGA32U4-045</text>
<text x="325.1" y="219.1">U75</text>
<text x="195.6" y="255.9">U70</text>
<text x="214.6" y="255.9">U68</text>
<text x="21.6" y="258.4">U42</text>
<text x="21.6" y="269.9">U41</text>
<text x="195.6" y="268.6">U72</text>
<text x="156.2" y="273.7">U67</text>
<text x="214.6" y="271.1">U74</text>
<text x="21.6" y="281.3">U40</text>
</g>
<g font-size="1.8" fill="#00f">
<text x="31.7" y="15.6">GND1</text>
<text x="45.3" y="15.6">VBUS</text>
<text x="59.9" y="13.7">1</text>
<text x="73.9" y="13.5">2</text>
<text x="47.4" y="23.2">D+</text>
<text x="47.4" y="20.7">D-</text>
<text x="31.7" y="28.3">GND2</text>
<text x="46.4" y="28.3">GND</text>
<text x="181.1" y="30.8">DVR</text>
<text x="181.1" y="33.4">SEN</text>
<text x="181.1" y="35.9">VCC</text>
<text x="192.7" y="30.8">SC</text>
<text x="192.7" y="33.4">SE</text>
<text x="192.7" y="35.9">TC</text>
<text x="181.1" y="38.5">COMP</text>
<text x="191.6" y="38.5">GND</text>
<text x="326.9" y="41.6" transform="rotate(-90 326.9 41.6)">B</text>
<text x="329.4" y="41.6" transform="rotate(-90 329.4 41.6)">C</text>
<text x="332" y="41.6" transform="rotate(-90 332 41.6)">E</text>
<text x="334.5" y="41.6" transform="rotate(-90 334.5 41.6)">D</text>
<text x="41.4" y="44.8">1</text>
<text x="68.6" y="44.8">VIN</text>
<text x="80.4" y="44.6">OUT</text>
<text x="324.3" y="44.7" transform="rotate(-90 324.3 44.7)">DIG1</text>
<text x="41.4" y="49.9">2</text>
<text x="76.9" y="48.6" transform="rotate(-90 76.9 48.6)">GND</text>
<text x="324.3" y="65.9" transform="rotate(-90 324.3 65.9)">G</text>
<text x="326.9" y="65.9" transform="rotate(-90 326.9 65.9)">DP</text>
<text x="329.4" y="65.9" transform="rotate(-90 329.4 65.9)">A</text>
<text x="332" y="65.9" transform="rotate(-90 332 65.9)">F</text>
<text x="334.5" y="65.9" transform="rotate(-90 334.5 65.9)">DIG2</text>
<text x="177.8" y="133.7">RESET</text>
<text x="205.1" y="136.2">PB6</text>
<text x="205.1" y="133.7">PB7</text>
<text x="205.1" y="143.9">PB3</text>
<text x="205.1" y="141.3">PB4</text>
<text x="205.1" y="138.8">PB5</text>
<text x="177.8" y="148.9">XTAL1</text>
<text x="177.8" y="146.4">XTAL2</text>
<text x="205.1" y="148.9">PB1</text>
<text x="205.1" y="146.4">PB2</text>
<text x="205.1" y="151.5">PB0</text>
<text x="177.8" y="159.1">VCC</text>
<text x="177.8" y="161.6">VCC1</text>
<text x="205.1" y="159.1">PC6</text>
<text x="205.1" y="156.6">PC7</text>
<text x="177.8" y="166.7">AVCC</text>
<text x="177.8" y="164.2">AVCC1</text>
<text x="205.1" y="166.7">PE2</text>
<text x="205.1" y="164.2">PE6</text>
<text x="177.8" y="169.3">UVCC</text>
<text x="205.1" y="171.8">PD7</text>
<text x="334.5" y="173.1">1</text>
<text x="177.8" y="179.4">UCAP</text>
<text x="177.8" y="174.3">AREF</text>
<text x="205.1" y="179.4">PD4</text>
<text x="205.1" y="176.9">PD5</text>
<text x="205.1" y="174.3">PD6</text>
<text x="334.3" y="178.4">3</text>
<text x="334.5" y="175.6">2</text>
<text x="177.8" y="184.5">D-</text>
<text x="205.1" y="184.5">PD2</text>
<text x="205.1" y="182">PD3</text>
<text x="177.8" y="189.6">VBUS</text>
<text x="177.8" y="187">D+</text>
<text x="205.1" y="189.6">PD0</text>
<text x="205.1" y="187">PD1</text>
<text x="177.8" y="194.7">UGND</text>
<text x="177.8" y="197.2">GND3</text>
<text x="205.1" y="197.2">PF6</text>
<text x="205.1" y="194.7">PF7</text>
<text x="76.2" y="202.3">SCK</text>
<text x="76.2" y="199.7">MISO</text>
<text x="87.2" y="202.3">MOSI</text>
<text x="88.3" y="199.7">VCC</text>
<text x="177.8" y="202.3">GND1</text>
<text x="177.8" y="199.7">GND</text>
<text x="205.1" y="202.3">PF4</text>
<text x="205.1" y="199.7">PF5</text>
<text x="330.7" y="202.3">1</text>
<text x="76.2" y="204.8">RST</text>
<text x="88.3" y="204.8">GND</text>
<text x="177.8" y="204.8">GND2</text>
<text x="177.8" y="207.4">PAD</text>
<text x="205.1" y="207.4">PF0</text>
<text x="205.1" y="204.8">PF1</text>
<text x="330.5" y="207.6">3</text>
<text x="330.7" y="204.8">2</text>
<text x="162.1" y="251.8">AIN</text>
<text x="171.5" y="251.8">AOUT</text>
<text x="201.2" y="251.8">1</text>
<text x="162.1" y="254.4">BIN</text>
<text x="162.1" y="256.9">CIN</text>
<text x="171.5" y="254.4">BOUT</text>
<text x="171.5" y="256.9">COUT</text>
<text x="200.9" y="257.1">3</text>
<text x="201.2" y="254.4">2</text>
<text x="220.2" y="254.4">1</text>
<text x="220.2" y="256.9">2</text>
<text x="162.1" y="259.4">DIN</text>
<text x="162.1" y="262">EIN</text>
<text x="171.5" y="259.4">DOUT</text>
<text x="171.5" y="262">EOUT</text>
<text x="220" y="259.7">3</text>
<text x="162.1" y="264.5">FIN</text>
<text x="162.1" y="267.1">GIN</text>
<text x="162.1" y="269.6">HIN</text>
<text x="171.5" y="264.5">FOUT</text>
<text x="171.5" y="267.1">GOUT</text>
<text x="171.5" y="269.6">HOUT</text>
<text x="162.1" y="272.1">GND</text>
<text x="173.7" y="272.1">CO</text>
</g>
<g font-size="1.8" fill="#008000">
<text x="210.8" y="183.6">BUTTON1</text>
<text x="298.5" y="186.2">BUTTON1</text>
<text x="210.8" y="206.5">BUTTON1</text>
</g>
<g font-size="1.4" fill="#000080">
<text x="30" y="13.7">5</text>
<text x="50.7" y="14">1</text>
<text x="95.2" y="16.3">IN</text>
<text x="98.3" y="16">1</text>
<text x="99.1" y="12.2">SS14</text>
<text x="104.3" y="16">2</text>
<text x="106.3" y="16.3">IN</text>
<text x="50.7" y="21.6">3</text>
<text x="50.7" y="19.3">2</text>
<text x="77.5" y="21.4">22R</text>
<text x="77.5" y="18.8">22R</text>
<text x="80" y="23.6">U25</text>
<text x="100.3" y="19.8">U78</text>
<text x="30" y="26.7">6</text>
<text x="50.7" y="26.7">4</text>
<text x="80" y="26.2">U24</text>
<text x="161.3" y="29">180R</text>
<text x="178.8" y="29.5">8</text>
<text x="196.5" y="29.5">1</text>
<text x="209.5" y="25.2">IN</text>
<text x="220.6" y="25.2">IN</text>
<text x="334.9" y="27.8" transform="rotate(-90 334.9 27.8)">U28</text>
<text x="337.5" y="27.8" transform="rotate(-90 337.5 27.8)">U26</text>
<text x="160" y="32.8">0.22R</text>
<text x="163.8" y="33.8">U60</text>
<text x="178.8" y="32">7</text>
<text x="178.8" y="34.6">6</text>
<text x="196.5" y="32">2</text>
<text x="196.5" y="34.6">3</text>
<text x="235.9" y="34.1" transform="rotate(-90 235.9 34.1)">U62</text>
<text x="325" y="30.3" transform="rotate(-90 325 30.3)">1K</text>
<text x="327.6" y="30.3" transform="rotate(-90 327.6 30.3)">1K</text>
<text x="330.1" y="30.3" transform="rotate(-90 330.1 30.3)">1K U32</text>
<text x="332.6" y="30.3" transform="rotate(-90 332.6 30.3)">1K U30</text>
<text x="162.6" y="37.6">U61</text>
<text x="178.8" y="37.1">5</text>
<text x="196.5" y="37.1">4</text>
<text x="231" y="36.7" transform="rotate(-90 231 36.7)">12.1K</text>
<text x="323" y="39.7" transform="rotate(-90 323 39.7)">10</text>
<text x="325.3" y="39.6" transform="rotate(-90 325.3 39.6)">9</text>
<text x="327.8" y="39.6" transform="rotate(-90 327.8 39.6)">8</text>
<text x="330.4" y="39.6" transform="rotate(-90 330.4 39.6)">7</text>
<text x="332.9" y="39.6" transform="rotate(-90 332.9 39.6)">6</text>
<text x="45.1" y="42.7">1</text>
<text x="45.1" y="47.8">2</text>
<text x="66.3" y="42.9">1</text>
<text x="85.3" y="42.9">3</text>
<text x="60.4" y="50.7" transform="rotate(-90 60.4 50.7)">C1</text>
<text x="75.1" y="51.4" transform="rotate(-90 75.1 51.4)">2</text>
<text x="235.9" y="51.9" transform="rotate(-90 235.9 51.9)">U63</text>
<text x="401.2" y="52.3" transform="rotate(-90 401.2 52.3)">3</text>
<text x="231" y="54.5" transform="rotate(-90 231 54.5)">1.5K</text>
<text x="377.2" y="56.9">1K</text>
<text x="392.9" y="57.4">1</text>
<text x="379.7" y="61.7">U35</text>
<text x="401.2" y="65.1" transform="rotate(-90 401.2 65.1)">2</text>
<text x="322.5" y="67.4" transform="rotate(-90 322.5 67.4)">1</text>
<text x="325" y="67.4" transform="rotate(-90 325 67.4)">2</text>
<text x="327.6" y="67.4" transform="rotate(-90 327.6 67.4)">3</text>
<text x="330.1" y="67.4" transform="rotate(-90 330.1 67.4)">4</text>
<text x="332.6" y="67.4" transform="rotate(-90 332.6 67.4)">5</text>
<text x="322.5" y="92.6" transform="rotate(-90 322.5 92.6)">1K</text>
<text x="325" y="92.6" transform="rotate(-90 325 92.6)">1K</text>
<text x="327.6" y="92.6" transform="rotate(-90 327.6 92.6)">1K U33</text>
<text x="330.1" y="92.6" transform="rotate(-90 330.1 92.6)">1K U29</text>
<text x="332.4" y="90" transform="rotate(-90 332.4 90)">U31</text>
<text x="334.9" y="90" transform="rotate(-90 334.9 90)">U27</text>
<text x="374.6" y="112.8">1K</text>
<text x="390.4" y="113.3">1</text>
<text x="398.7" y="108.1" transform="rotate(-90 398.7 108.1)">3</text>
<text x="377.2" y="117.6">U34</text>
<text x="398.7" y="121" transform="rotate(-90 398.7 121)">2</text>
<text x="209.6" y="131.8">12</text>
<text x="175" y="132.1">13</text>
<text x="209.6" y="136.9">29</text>
<text x="209.6" y="134.6">30</text>
<text x="209.6" y="142">11</text>
<text x="209.6" y="139.7">28</text>
<text x="61.9" y="144.6" transform="rotate(-90 61.9 144.6)">U21</text>
<text x="73.7" y="149.6">1</text>
<text x="88.1" y="149.6">2</text>
<text x="146" y="145.3">U3</text>
<text x="174.8" y="144.8">16</text>
<text x="175" y="147.3">17</text>
<text x="209.4" y="144.5">10</text>
<text x="209.5" y="149.4">8</text>
<text x="209.5" y="147.3">9</text>
<text x="209.9" y="154.7">32</text>
<text x="146" y="158">U9</text>
<text x="174.5" y="159.8">34</text>
<text x="174.8" y="157.5">14</text>
<text x="209.6" y="157">31</text>
<text x="143.2" y="163.7" transform="rotate(-90 143.2 163.7)">100NF</text>
<text x="148" y="163.7" transform="rotate(-90 148 163.7)">U6</text>
<text x="149.6" y="163.7" transform="rotate(-90 149.6 163.7)">100NF</text>
<text x="154.3" y="163.7" transform="rotate(-90 154.3 163.7)">U2</text>
<text x="175" y="162.3">44</text>
<text x="175.3" y="165.1">24</text>
<text x="175.5" y="167.7">2</text>
<text x="209.1" y="164.9">33</text>
<text x="209.5" y="162.1">1</text>
<text x="392.1" y="163.3" transform="rotate(-90 392.1 163.3)">1</text>
<text x="174.5" y="172.5">42</text>
<text x="209.4" y="172.5">26</text>
<text x="209.9" y="169.9">27</text>
<text x="331.5" y="170.7">1</text>
<text x="331.5" y="173.2">2</text>
<text x="167.6" y="178.3">U8</text>
<text x="175.5" y="177.8">6</text>
<text x="209.1" y="175">22</text>
<text x="209.6" y="177.6">25</text>
<text x="331.5" y="175.8">3</text>
<text x="392.1" y="177.7" transform="rotate(-90 392.1 177.7)">2</text>
<text x="167.6" y="183.4">U7</text>
<text x="175.5" y="183.2">3</text>
<text x="175.8" y="185.4">4</text>
<text x="209.4" y="185.2">19</text>
<text x="209.4" y="182.6">20</text>
<text x="209.6" y="180.1">21</text>
<text x="295.8" y="182.7" transform="rotate(-90 295.8 182.7)">1K</text>
<text x="300.6" y="180.2" transform="rotate(-90 300.6 180.2)">U65</text>
<text x="331.7" y="185.9">3</text>
<text x="331.7" y="183.4">2</text>
<text x="331.7" y="180.9">1</text>
<text x="175.5" y="188">7</text>
<text x="209.4" y="187.5">18</text>
<text x="331.7" y="188.5">4</text>
<text x="365.8" y="191.5">1K</text>
<text x="389.8" y="186.9" transform="rotate(-90 389.8 186.9)">3</text>
<text x="174.5" y="195.3">43</text>
<text x="174.8" y="197.9">15</text>
<text x="175.5" y="193.1">5</text>
<text x="209.4" y="197.9">38</text>
<text x="209.4" y="192.6">36</text>
<text x="209.6" y="195.3">37</text>
<text x="295.8" y="198" transform="rotate(-90 295.8 198)">1K</text>
<text x="300.6" y="195.4" transform="rotate(-90 300.6 195.4)">U64</text>
<text x="368.3" y="196.4">U36</text>
<text x="381.5" y="192">1</text>
<text x="74.4" y="203.2">5</text>
<text x="74.4" y="200.7">3</text>
<text x="74.7" y="198.4">1</text>
<text x="92.4" y="203.5">6</text>
<text x="92.4" y="200.9">4</text>
<text x="92.6" y="198.4">2</text>
<text x="174.8" y="203.5">35</text>
<text x="174.8" y="200.4">23</text>
<text x="209.4" y="200.4">39</text>
<text x="209.6" y="202.7">40</text>
<text x="327.7" y="202.5">2</text>
<text x="327.7" y="199.9">1</text>
<text x="389.8" y="199.8" transform="rotate(-90 389.8 199.8)">2</text>
<text x="175.5" y="205.8">45</text>
<text x="209.4" y="205.8">41</text>
<text x="327.7" y="205">3</text>
<text x="295.8" y="213.2" transform="rotate(-90 295.8 213.2)">1K</text>
<text x="300.6" y="210.7" transform="rotate(-90 300.6 210.7)">U66</text>
<text x="327.9" y="210.1">1</text>
<text x="327.9" y="212.6">2</text>
<text x="327.9" y="215.2">3</text>
<text x="327.9" y="217.7">4</text>
<text x="300.6" y="225.9" transform="rotate(-90 300.6 225.9)">U59</text>
<text x="295.8" y="228.5" transform="rotate(-90 295.8 228.5)">1K</text>
<text x="295.8" y="243.7" transform="rotate(-90 295.8 243.7)">1K</text>
<text x="300.6" y="241.2" transform="rotate(-90 300.6 241.2)">U58</text>
<text x="159.8" y="250.2">1</text>
<text x="177.4" y="250.2">18</text>
<text x="198.1" y="249.4">1</text>
<text x="198.1" y="252">2</text>
<text x="217.2" y="252">1</text>
<text x="159.8" y="252.7">2</text>
<text x="159.8" y="255.3">3</text>
<text x="159.8" y="257.8">4</text>
<text x="177.4" y="252.7">17</text>
<text x="177.4" y="255.5">16</text>
<text x="198.1" y="254.5">3</text>
<text x="217.2" y="257.1">3</text>
<text x="217.2" y="254.5">2</text>
<text x="300.6" y="256.4" transform="rotate(-90 300.6 256.4)">U57</text>
<text x="19.6" y="261">1</text>
<text x="35.6" y="261">2</text>
<text x="43.2" y="260.1">1K</text>
<text x="159.8" y="260.4">5</text>
<text x="159.8" y="262.9">6</text>
<text x="177.4" y="258.1">15</text>
<text x="177.4" y="260.6">14</text>
<text x="177.4" y="263.2">13</text>
<text x="198.4" y="259.6">1</text>
<text x="198.4" y="262.1">2</text>
<text x="217.4" y="262.1">1</text>
<text x="295.8" y="258.9" transform="rotate(-90 295.8 258.9)">1K</text>
<text x="45.7" y="264.9">U15</text>
<text x="159.8" y="265.4">7</text>
<text x="159.8" y="268">8</text>
<text x="177.4" y="265.7">12</text>
<text x="177.6" y="268.2">11</text>
<text x="198.4" y="264.7">3</text>
<text x="198.4" y="267.2">4</text>
<text x="217.4" y="269.8">4</text>
<text x="217.4" y="267.2">3</text>
<text x="217.4" y="264.7">2</text>
<text x="19.6" y="272.5">1</text>
<text x="35.6" y="272.5">2</text>
<text x="43.2" y="271.5">1K</text>
<text x="159.8" y="270.5">9</text>
<text x="177.6" y="270.8">10</text>
<text x="295.8" y="274.2" transform="rotate(-90 295.8 274.2)">1K</text>
<text x="300.6" y="271.6" transform="rotate(-90 300.6 271.6)">U56</text>
<text x="45.7" y="276.4">U14</text>
<text x="19.6" y="283.9">1</text>
<text x="35.6" y="283.9">2</text>
<text x="43.2" y="283">1K</text>
<text x="45.7" y="287.8">U13</text>
</g>
<g font-size="1.4" fill="#008000">
<text x="318.8" y="172.3">BUTTON1</text>
<text x="318.8" y="174.8">BUTTON2</text>
<text x="318.8" y="177.4">BUTTON3</text>
<text x="318.8" y="185">BUTTON5</text>
<text x="318.8" y="182.5">BUTTON4</text>
<text x="318.8" y="187.5">BUTTON6</text>
<text x="318.8" y="190.1">BUTTON7</text>
<text x="298.5" y="201.5">BUTTON2</text>
<text x="298.5" y="216.7">BUTTON3</text>
<text x="298.5" y="232">BUTTON4</text>
<text x="298.5" y="247.2">BUTTON5</text>
<text x="298.5" y="262.5">BUTTON6</text>
<text x="298.5" y="279">BUTTON7</text>
</g>
</svg>
